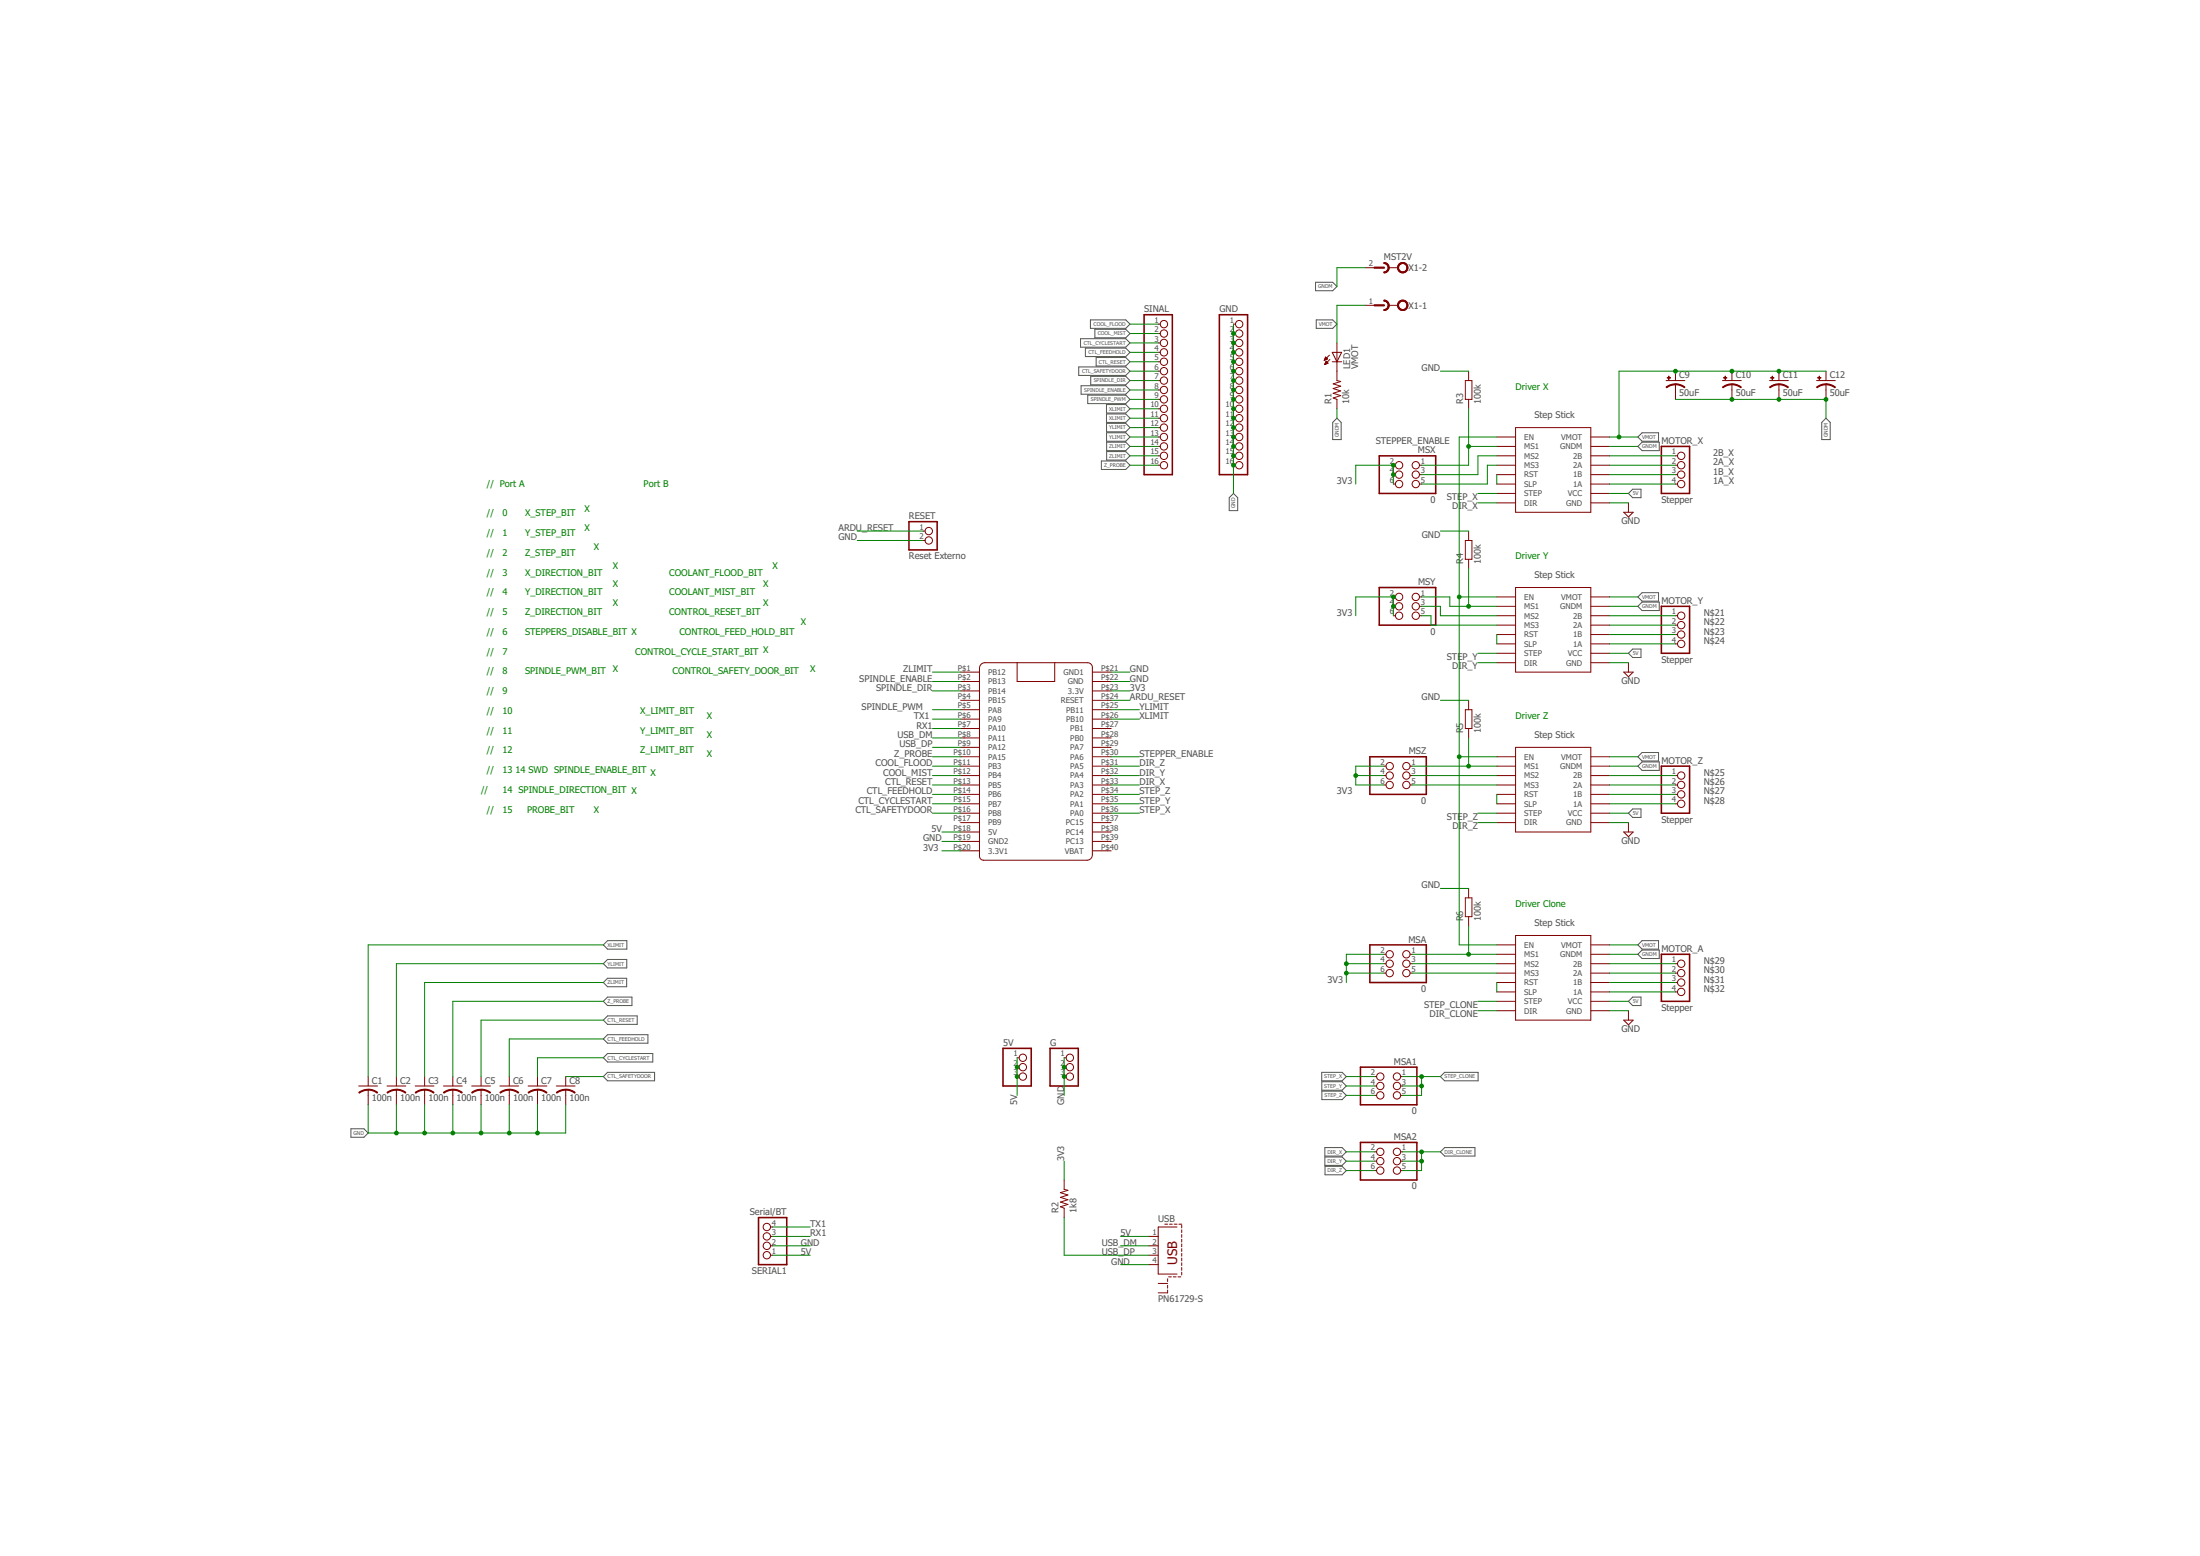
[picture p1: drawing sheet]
<svg xmlns="http://www.w3.org/2000/svg" width="594mm" height="420mm" viewBox="0 0 594 420" stroke-linecap="round" stroke-linejoin="round" font-family="sans-serif">
<g fill="none" stroke="#505050" stroke-width=".27">
<path d="M355.2 76.2h4.7l1.1 1.2-1.1 1.1h-4.7zM291.3 99.1h12.7l1.1 1.1-1.1 1.2h-12.7zM291.8 91.5h12.2l1.1 1.1-1.1 1.1h-12.2zM293.1 94h10.9l1.1 1.1-1.1 1.2h-10.9zM294.4 86.4h9.6l1.1 1.1-1.1 1.2h-9.6zM295.7 88.9h8.3l1.1 1.2-1.1 1.1h-8.3zM296 96.5h8l1.1 1.2-1.1 1.1h-8zM355.4 86.4h4.5l1.1 1.1-1.1 1.2h-4.5zM291.9 104.2h12.1l1.1 1.1-1.1 1.1h-12.1zM293.7 106.7h10.3l1.1 1.1-1.1 1.2h-10.3zM294.5 101.6h9.5l1.1 1.2-1.1 1.1h-9.5zM298.8 109.2h5.2l1.1 1.2-1.1 1.1h-5.2z"/>
<path d="M298.8 111.8h5.2l1.1 1.1-1.1 1.2h-5.2zM298.8 116.9h5.2l1.1 1.1-1.1 1.1h-5.2zM298.8 114.3h5.2l1.1 1.2-1.1 1.1h-5.2zM298.8 119.4h5.2l1.1 1.1-1.1 1.2h-5.2zM359.9 114.1l1.1-1.2 1.2 1.2v4.6h-2.3zM442.3 118l1.1-1.1h4.5v2.2h-4.5zM491.9 114.1l1.2-1.2 1.1 1.2v4.6h-2.3zM297.4 124.5h6.6l1.1 1.1-1.1 1.2h-6.6zM298.8 121.9h5.2l1.1 1.2-1.1 1.1h-5.2zM331.9 134.4l1.2-1.2 1.1 1.2v3.5h-2.3zM439.7 133.2l1.2-1.1h2.2v2.3h-2.2zM442.3 120.5l1.1-1.1h4.7v2.3h-4.7z"/>
<path d="M440.9 175.3h2.2v2.2h-2.2l-1.2-1.1zM442.3 163.7l1.1-1.1h4.7v2.3h-4.7zM442.3 161.2l1.1-1.2h4.5v2.3h-4.5zM440.9 218.4h2.2v2.3h-2.2l-1.2-1.1zM443.4 205.7h4.7v2.3h-4.7l-1.1-1.1zM443.4 203.2h4.5v2.3h-4.5l-1.1-1.2zM164.1 254h5.2v2.3h-5.2l-1.2-1.2zM442.3 257.7l1.1-1.2h4.7v2.3h-4.7zM443.4 254h4.5v2.3h-4.5l-1.1-1.2zM162.9 270.4l1.2-1.2h6.5v2.3h-6.5zM162.9 275.5l1.2-1.2h8v2.3h-8zM162.9 260.2l1.2-1.1h5.1v2.3h-5.1z"/>
<path d="M162.9 265.3l1.2-1.1h5.1v2.2h-5.1zM439.7 270.4l1.2-1.2h2.2v2.3h-2.2zM162.9 290.7l1.2-1.1h12.7v2.2h-12.7zM162.9 280.5l1.2-1.1h10.9v2.3h-10.9zM162.9 285.6l1.2-1.1h12.2v2.3h-12.2zM356.9 289.6h5.5l1.2 1.1-1.2 1.1h-5.5zM356.9 292.1h5.5l1.2 1.1-1.2 1.2h-5.5zM357 294.6h5.4l1.2 1.2-1.2 1.1h-5.4zM389 290.7l1.1-1.1h9v2.2h-9zM94.8 304.8h3.5l1.1 1.1-1.1 1.2h-3.5zM357.8 312.4h4.6l1.2 1.1-1.2 1.2h-4.6zM357.8 309.9h4.6l1.2 1.1-1.2 1.2h-4.6z"/>
<path d="M357.8 314.9h4.6l1.2 1.2-1.2 1.1h-4.6zM389 311l1.1-1.1h8.2v2.3h-8.2z"/>
</g>
<g fill="none" stroke="#800000" stroke-width=".27">
<path d="M368.6 72.3h2.6M375 72.3h2.5M312.8 97.7h.5M312.8 95.1h.5M312.8 87.5h.5M312.8 90.1h.5M312.8 92.6h.5M333.1 97.7h.5M333.1 95.1h.5M333.1 87.5h.5M333.1 90.1h.5M333.1 92.6h.5"/>
<path d="M357.6 97.2h.2M357.7 97.1h.4M357.7 98.4h.1M357.7 97h.7M357.8 96.8h.6M357.8 98.3h.3M357.8 96.7h.5M357.8 98.2h.6M357.9 96.6h.3M357.9 98h.7M357.9 96.5h.1M357.9 97.9h.6"/>
<path d="M358 96.4l.5 .5-.9 .4zM358 97.8h.4M358 97.7h.2M358.1 97.6l-.4 .8M358.1 97.6l.5 .5-.9 .3M358.1 97.6h.1M359 95.9l-1.4 1.4M359.1 97l-1.4 1.4M359.7 95.1h2.6l-1.3 2.6zM359.7 97.7h2.6M361 92.6v10.2l1 .2-2 .7 2 .6-2 .6 2 .7-2 .6 2 .6-2 .7 1 .3v2.6M368.6 82.4h2.6"/>
<path d="M375 82.4h2.5M312.8 118h.5M312.8 115.5h.5M312.8 100.2h.5M312.8 102.8h.5M312.8 105.3h.5M312.8 107.8h.5M312.8 110.4h.5M312.8 112.9h.5M333.1 118h.5M333.1 115.5h.5M333.1 100.2h.5"/>
<path d="M333.1 102.8h.5M333.1 105.3h.5M333.1 107.8h.5M333.1 110.4h.5M333.1 112.9h.5M395.7 102.8h1.8v5h-1.8zM396.6 100.2v2.6M396.6 107.8v2.6M404.2 118h5.1M409.3 115.5h20.3v22.8h-20.3zM429.6 118h5.1M449.9 102.8h5.1"/>
<path d="M452.4 100.2v2.6M452.4 103.8v4M465.1 102.8h5.1M467.7 100.2v2.6M467.7 103.8v4M477.8 102.8h5.1M480.4 100.2v2.6M480.4 103.8v4M490.5 102.8h5.1M493.1 100.2v2.6M493.1 103.8v4M312.8 120.5h.5"/>
<path d="M312.8 123.1h.5M312.8 125.6h.5M333.1 120.5h.5M333.1 123.1h.5M333.1 125.6h.5M376.3 125.6h.5M376.3 128.2h.5M376.3 130.7h.5M383.3 125.6h.6M383.3 128.2h.6M383.3 130.7h.6M404.2 120.5h5.1"/>
<path d="M404.2 123.1h5.1M404.2 125.6h5.1M404.2 128.2h5.1M404.2 130.7h5.1M404.2 133.2h5.1M404.2 135.8h5.1M429.6 120.5h5.1M429.6 123.1h5.1M429.6 125.6h5.1M429.6 128.2h5.1M429.6 130.7h5.1M429.6 133.2h5.1"/>
<path d="M429.6 135.8h5.1M438.5 138.3h2.5l-1.3 1.3zM439.7 135.8v2.5M452.4 123.1h.6M452.4 125.6h.6M452.4 128.2h.6M452.4 130.7h.6M249.3 143.4h.5M249.3 145.9h.5M395.7 145.9h1.8v5.1h-1.8zM396.6 143.4v2.5M396.6 151v2.6"/>
<path d="M409.3 158.6h20.3v22.9h-20.3zM264.8 179.5l.5-.4 .6-.2h27.8l.6 .2 .6 .6 .1 51.1-.3 1-.5 .3-.7 .2h-27.9l-1-.5-.1-.6v-50.8zM274.7 178.9v5.1h10.1v-5.1M376.3 161.2h.5M376.3 163.7h.5M376.3 166.3h.5M383.3 161.2h.6M383.3 163.7h.6M383.3 166.3h.6M404.2 161.2h5.1M404.2 163.7h5.1M404.2 166.3h5.1"/>
<path d="M404.2 168.8h5.1M404.2 171.3h5.1M404.2 173.9h5.1M404.2 176.4h5.1M404.2 178.9h5.1M429.6 161.2h5.1M429.6 163.7h5.1M429.6 166.3h5.1M429.6 168.8h5.1M429.6 171.3h5.1M429.6 173.9h5.1M429.6 176.4h5.1"/>
<path d="M429.6 178.9h5.1M439.7 178.9v2.6M452.4 166.3h.6M452.4 168.8h.6M452.4 171.3h.6M452.4 173.9h.6M259.4 181.5h5.1M259.4 184h5.1M259.4 186.6h5.1M259.4 189.1h5.1M259.4 191.6h5.1M259.4 194.2h5.1"/>
<path d="M259.4 196.7h5.1M259.4 199.3h5.1M295 181.5h5.1M295 184h5.1M295 186.6h5.1M295 189.1h5.1M295 191.6h5.1M295 194.2h5.1M295 196.7h5.1M295 199.3h5.1M395.7 191.6h1.8v5.1h-1.8zM396.6 189.1v2.5"/>
<path d="M396.6 196.7v2.6M438.5 181.5h2.5l-1.3 1.3zM259.4 204.3h5.1M259.4 206.9h5.1M259.4 209.4h5.1M259.4 212h5.1M259.4 214.5h5.1M259.4 217h5.1M259.4 219.6h5.1M259.4 201.8h5.1M295 204.3h5.1M295 206.9h5.1"/>
<path d="M295 209.4h5.1M295 212h5.1M295 214.5h5.1M295 217h5.1M295 219.6h5.1M295 201.8h5.1M373.7 206.9h.6M373.7 209.4h.6M373.7 212h.6M380.8 206.9h.5M380.8 209.4h.5M380.8 212h.5"/>
<path d="M404.2 204.3h5.1M404.2 206.9h5.1M404.2 209.4h5.1M404.2 212h5.1M404.2 214.5h5.1M404.2 217h5.1M404.2 219.6h5.1M409.3 201.8h20.3v22.9h-20.3zM429.6 204.3h5.1M429.6 206.9h5.1M429.6 209.4h5.1M429.6 212h5.1"/>
<path d="M429.6 214.5h5.1M429.6 217h5.1M429.6 219.6h5.1M452.4 209.4h.6M452.4 212h.6M452.4 214.5h.6M452.4 217h.6M259.4 222.1h5.1M259.4 224.7h5.1M259.4 227.2h5.1M259.4 229.7h5.1M295 222.1h5.1"/>
<path d="M295 224.7h5.1M295 227.2h5.1M295 229.7h5.1M396.6 239.9v2.5M404.2 222.1h5.1M429.6 222.1h5.1M438.5 224.7h2.5l-1.3 1.2zM439.7 222.1v2.6M373.7 257.7h.6M380.8 257.7h.5M395.7 242.4h1.8v5.1h-1.8zM396.6 247.5v2.6"/>
<path d="M404.2 255.1h5.1M404.2 257.7h5.1M409.3 252.6h20.3v22.9h-20.3zM429.6 255.1h5.1M429.6 257.7h5.1M373.7 260.2h.6M373.7 262.8h.6M380.8 260.2h.5M380.8 262.8h.5M404.2 260.2h5.1M404.2 262.8h5.1M404.2 265.3h5.1"/>
<path d="M404.2 267.8h5.1M404.2 270.4h5.1M404.2 272.9h5.1M429.6 260.2h5.1M429.6 262.8h5.1M429.6 265.3h5.1M429.6 267.8h5.1M429.6 270.4h5.1M429.6 272.9h5.1M438.5 275.5h2.5l-1.3 1.2zM439.7 272.9v2.6M452.4 260.2h.6"/>
<path d="M452.4 262.8h.6M452.4 265.3h.6M452.4 267.8h.6M96.9 293.2h5.1M99.4 290.7v2.5M99.4 294.3v4M104.5 293.2h5.1M107 290.7v2.5M107 294.3v4M112.1 293.2h5.1M114.7 290.7v2.5M114.7 294.3v4"/>
<path d="M119.7 293.2h5.1M122.3 290.7v2.5M122.3 294.3v4M127.4 293.2h5M129.9 290.7v2.5M129.9 294.3v4M135 293.2h5.1M137.5 290.7v2.5M137.5 294.3v4M142.6 293.2h5.1M145.1 290.7v2.5M145.1 294.3v4"/>
<path d="M150.2 293.2h5.1M152.8 290.7v2.5M152.8 294.3v4M274.7 290.7h.5M274.7 285.6h.5M274.7 288.2h.5M287.4 290.7h.5M287.4 285.6h.5M287.4 288.2h.5M371.2 290.7h.5M371.2 293.2h.5M371.2 295.8h.5"/>
<path d="M378.2 290.7h.6M378.2 293.2h.6M378.2 295.8h.6M287.4 318.6v2.6l1 .2-2.1 .7 2.1 .6-2.1 .6 2.1 .7-2.1 .6 2.1 .6-2.1 .7 1.1 .3v2.6M371.2 311h.5M371.2 313.5h.5M371.2 316.1h.5M378.2 311h.6M378.2 313.5h.6M378.2 316.1h.6M208.1 331.3h.5M208.1 333.9h.5"/>
<path d="M208.1 336.4h.5M208.1 338.9h.5M310.2 333.9h2.6M310.2 336.4h2.6M310.2 338.9h2.6M314.5 330.6h.8M315.8 330.6h.8M317.1 330.6h.7M317.8 331.3h-5v12.7h5M318.3 330.6h.8M319.1 330.8v.8M319.1 332.1v.7"/>
<path d="M319.1 333.4v.7M319.1 334.6v.8M319.1 335.9v.8M319.1 337.2v.7M319.1 338.4v.8M319.1 339.7v.8M310.2 341.5h2.6M312.8 346.6h2.5M315.3 345.3v.8M315.3 347.1v.7M315.3 348.3v.8h-2.5M315.6 344.8h.7"/>
<path d="M316.8 344.8h.8M318.1 344.8h.8M319.1 341v.7M319.1 342.2v.8M319.1 343.5v.8"/>
<circle cx="314.3" cy="87.5" r=".99"/>
<circle cx="314.3" cy="90.1" r=".99"/>
<circle cx="314.3" cy="95.1" r=".99"/>
<circle cx="314.3" cy="97.7" r=".99"/>
<circle cx="314.3" cy="92.6" r=".99"/>
<circle cx="334.6" cy="87.5" r=".99"/>
<circle cx="334.6" cy="90.1" r=".99"/>
<circle cx="334.6" cy="97.7" r=".99"/>
<circle cx="334.6" cy="92.6" r=".99"/>
<circle cx="334.6" cy="95.1" r=".99"/>
<circle cx="314.3" cy="100.2" r=".99"/>
<circle cx="314.3" cy="107.8" r=".99"/>
<circle cx="314.3" cy="102.8" r=".99"/>
<circle cx="314.3" cy="112.9" r=".99"/>
<circle cx="314.3" cy="110.4" r=".99"/>
<circle cx="314.3" cy="105.3" r=".99"/>
<circle cx="314.3" cy="115.5" r=".99"/>
<circle cx="314.3" cy="118" r=".99"/>
<circle cx="334.6" cy="115.5" r=".99"/>
<circle cx="334.6" cy="118" r=".99"/>
<circle cx="334.6" cy="100.2" r=".99"/>
<circle cx="334.6" cy="102.8" r=".99"/>
<circle cx="334.6" cy="107.8" r=".99"/>
<circle cx="334.6" cy="110.4" r=".99"/>
<circle cx="334.6" cy="112.9" r=".99"/>
<circle cx="334.6" cy="105.3" r=".99"/>
<circle cx="314.3" cy="120.5" r=".99"/>
<circle cx="314.3" cy="123.1" r=".99"/>
<circle cx="314.3" cy="125.6" r=".99"/>
<circle cx="334.6" cy="120.5" r=".99"/>
<circle cx="334.6" cy="123.1" r=".99"/>
<circle cx="334.6" cy="125.6" r=".99"/>
<circle cx="377.8" cy="125.6" r=".99"/>
<circle cx="377.8" cy="128.2" r=".99"/>
<circle cx="377.8" cy="130.7" r=".99"/>
<circle cx="382.3" cy="130.7" r=".99"/>
<circle cx="382.3" cy="128.2" r=".99"/>
<circle cx="382.3" cy="125.6" r=".99"/>
<circle cx="454" cy="123.1" r=".99"/>
<circle cx="454" cy="125.6" r=".99"/>
<circle cx="454" cy="128.2" r=".99"/>
<circle cx="454" cy="130.7" r=".99"/>
<circle cx="250.8" cy="143.4" r=".99"/>
<circle cx="250.8" cy="145.9" r=".99"/>
<circle cx="377.8" cy="163.7" r=".99"/>
<circle cx="377.8" cy="161.2" r=".99"/>
<circle cx="377.8" cy="166.3" r=".99"/>
<circle cx="382.3" cy="166.3" r=".99"/>
<circle cx="382.3" cy="161.2" r=".99"/>
<circle cx="382.3" cy="163.7" r=".99"/>
<circle cx="454" cy="166.3" r=".99"/>
<circle cx="454" cy="168.8" r=".99"/>
<circle cx="454" cy="171.3" r=".99"/>
<circle cx="454" cy="173.9" r=".99"/>
<circle cx="375.3" cy="209.4" r=".99"/>
<circle cx="375.3" cy="206.9" r=".99"/>
<circle cx="375.3" cy="212" r=".99"/>
<circle cx="379.8" cy="209.4" r=".99"/>
<circle cx="379.8" cy="212" r=".99"/>
<circle cx="379.8" cy="206.9" r=".99"/>
<circle cx="454" cy="209.4" r=".99"/>
<circle cx="454" cy="212" r=".99"/>
<circle cx="454" cy="214.5" r=".99"/>
<circle cx="454" cy="217" r=".99"/>
<circle cx="375.3" cy="257.7" r=".99"/>
<circle cx="379.8" cy="257.7" r=".99"/>
<circle cx="375.3" cy="260.2" r=".99"/>
<circle cx="375.3" cy="262.8" r=".99"/>
<circle cx="379.8" cy="260.2" r=".99"/>
<circle cx="379.8" cy="262.8" r=".99"/>
<circle cx="454" cy="260.2" r=".99"/>
<circle cx="454" cy="262.8" r=".99"/>
<circle cx="454" cy="267.8" r=".99"/>
<circle cx="454" cy="265.3" r=".99"/>
<circle cx="276.2" cy="285.6" r=".99"/>
<circle cx="276.2" cy="290.7" r=".99"/>
<circle cx="276.2" cy="288.2" r=".99"/>
<circle cx="288.9" cy="285.6" r=".99"/>
<circle cx="288.9" cy="288.2" r=".99"/>
<circle cx="288.9" cy="290.7" r=".99"/>
<circle cx="372.7" cy="293.2" r=".99"/>
<circle cx="372.7" cy="290.7" r=".99"/>
<circle cx="372.7" cy="295.8" r=".99"/>
<circle cx="377.2" cy="290.7" r=".99"/>
<circle cx="377.2" cy="293.2" r=".99"/>
<circle cx="377.2" cy="295.8" r=".99"/>
<circle cx="372.7" cy="313.5" r=".99"/>
<circle cx="372.7" cy="311" r=".99"/>
<circle cx="372.7" cy="316.1" r=".99"/>
<circle cx="377.2" cy="316.1" r=".99"/>
<circle cx="377.2" cy="311" r=".99"/>
<circle cx="377.2" cy="313.5" r=".99"/>
<circle cx="207.1" cy="333.9" r=".99"/>
<circle cx="207.1" cy="331.3" r=".99"/>
<circle cx="207.1" cy="338.9" r=".99"/>
<circle cx="207.1" cy="336.4" r=".99"/>
</g>
<g fill="none" stroke="#800000" stroke-width=".42">
<path d="M308.9 85h7.7v43.2h-7.7zM329.3 85h7.6v43.2h-7.6zM372.4 123.1h15.3v10.1h-15.3zM448.6 120.5h7.6v12.7h-7.6zM245.4 140.9h7.7v7.6h-7.7zM372.4 158.6h15.3v10.2h-15.3zM448.6 163.7h7.6v12.7h-7.6zM369.9 204.3h15.2v10.2h-15.2zM448.6 206.9h7.6v12.7h-7.6zM369.9 255.1h15.2v10.2h-15.2zM448.6 257.7h7.6v12.7h-7.6zM270.8 283.1h7.7v10.1h-7.7z"/>
<path d="M283.5 283.1h7.7v10.1h-7.7zM367.4 288.2h15.2v10.1h-15.2zM367.4 308.5h15.2v10.1h-15.2zM204.8 328.8h7.6v12.7h-7.6z"/>
</g>
<g fill="#800000" stroke="#800000" stroke-width=".27">
<path d="M373.7 81a1.37 1.37 0 0 1 1.4 1.4h-.2l-.3-.7-.9-.4z" fill-rule="evenodd"/>
<path d="M374.9 82.4h.2a1.37 1.37 0 0 1-1.4 1.4v-.2l.9-.4z" fill-rule="evenodd"/>
<path d="M373.7 81a1.4 1.4 0 0 1 1.4 1.4 1.4 1.4 0 0 1-1.4 1.4v-.2a1.14 1.14 0 0 0 1.2-1.2 1.14 1.14 0 0 0-1.2-1.1z" fill-rule="evenodd"/>
<path d="M377.8 81.5a1.4 1.4 0 0 1 2.2 .2 1.4 1.4 0 0 1-.8 2.1 1.4 1.4 0 0 1-1.8-1.4h.3a1.14 1.14 0 0 1 1.6-.9 1.14 1.14 0 0 1 .2 1.9 1.14 1.14 0 0 1-1.8-.7v-.3h-.3z" fill-rule="evenodd"/>
<path d="M377.8 81.5a1.4 1.4 0 0 1 2.2 .2 1.4 1.4 0 0 1-.8 2.1 1.4 1.4 0 0 1-1.8-1.4h.3a1.14 1.14 0 0 1 1.6-.9 1.14 1.14 0 0 1 .2 1.9 1.14 1.14 0 0 1-1.8-.7v-.3h-.3z" fill-rule="evenodd"/>
<path d="M373.7 70.9a1.37 1.37 0 0 1 1.4 1.4h-.2l-.3-.7-.9-.5z" fill-rule="evenodd"/>
<path d="M374.9 72.3h.2a1.37 1.37 0 0 1-1.4 1.4v-.3l.9-.4z" fill-rule="evenodd"/>
<path d="M373.7 70.9a1.4 1.4 0 0 1 1.4 1.4 1.4 1.4 0 0 1-1.4 1.4v-.3a1.14 1.14 0 0 0 1.2-1.1 1.14 1.14 0 0 0-1.2-1.2z" fill-rule="evenodd"/>
<path d="M377.8 71.3a1.4 1.4 0 0 1 2.2 .2 1.4 1.4 0 0 1-.8 2.1 1.4 1.4 0 0 1-1.8-1.3h.3a1.14 1.14 0 0 1 1.6-1 1.14 1.14 0 0 1 .2 2 1.14 1.14 0 0 1-1.8-.7v-.3h-.3z" fill-rule="evenodd"/>
<path d="M377.8 71.3a1.4 1.4 0 0 1 2.2 .2 1.4 1.4 0 0 1-.8 2.1 1.4 1.4 0 0 1-1.8-1.3h.3a1.14 1.14 0 0 1 1.6-1 1.14 1.14 0 0 1 .2 2 1.14 1.14 0 0 1-1.8-.7v-.3h-.3z" fill-rule="evenodd"/>
<path d="M99.4 294.1l1.4 .2 1.2 .7-.2 .2-1.3-.7-1.1-.1z" fill-rule="evenodd"/>
<path d="M96.9 295l1.2-.7 1.3-.2v.3l-1 .1-1.4 .7z" fill-rule="evenodd"/>
<path d="M107 294.1l1.4 .2 1.2 .7-.1 .2-1.4-.7-1.1-.1z" fill-rule="evenodd"/>
<path d="M104.5 295l1.2-.7 1.3-.2v.3l-1 .1-1.4 .7z" fill-rule="evenodd"/>
<path d="M114.7 294.1l1.3 .2 1.2 .7-.1 .2-1.4-.7-1-.1z" fill-rule="evenodd"/>
<path d="M112.1 295l1.2-.7 1.4-.2v.3l-1.1 .1-1.3 .7z" fill-rule="evenodd"/>
<path d="M122.3 294.1l1.3 .2 1.2 .7-.1 .2-.9-.5-1.5-.3z" fill-rule="evenodd"/>
<path d="M119.7 295l1.2-.7 1.4-.2v.3l-1 .1-1.4 .7z" fill-rule="evenodd"/>
<path d="M129.9 294.1l1.4 .2 1.2 .7-.2 .2-.9-.5-1.5-.3z" fill-rule="evenodd"/>
<path d="M127.4 295l1.1-.7 1.4-.2v.3l-1 .1-1.4 .7z" fill-rule="evenodd"/>
<path d="M137.5 294.1l1.4 .2 1.2 .7-.2 .2-.9-.5-1.5-.3z" fill-rule="evenodd"/>
<path d="M135 295l1.2-.7 1.3-.2v.3l-1 .1-1.4 .7z" fill-rule="evenodd"/>
<path d="M145.1 294.1l1.4 .2 1.2 .7-.1 .2-.9-.5-1.6-.3z" fill-rule="evenodd"/>
<path d="M142.6 295l1.2-.7 1.3-.2v.3l-1 .1-1.4 .7z" fill-rule="evenodd"/>
<path d="M152.8 294.1l1.3 .2 1.2 .7-.1 .2-1.4-.7-1-.1z" fill-rule="evenodd"/>
<path d="M150.2 295l1.2-.7 1.4-.2v.3l-1.1 .1-1.3 .7z" fill-rule="evenodd"/>
<path d="M452.4 103.6l1.4 .3 1.2 .6-.1 .2-1.4-.7-1.1-.1z" fill-rule="evenodd"/>
<path d="M449.9 104.5l1.2-.6 1.3-.2v.2l-1 .1-1.4 .7z" fill-rule="evenodd"/>
<path d="M467.7 103.6l1.3 .3 1.2 .6-.1 .2-1.4-.7-1-.1z" fill-rule="evenodd"/>
<path d="M465.1 104.5l1.2-.6 1.4-.2v.2l-1 .1-1.4 .7z" fill-rule="evenodd"/>
<path d="M480.4 103.6l1.3 .3 1.2 .6-.1 .2-1.4-.7-1-.1z" fill-rule="evenodd"/>
<path d="M477.8 104.5l1.2-.6 1.4-.2v.2l-1 .1-1.4 .7z" fill-rule="evenodd"/>
<path d="M493.1 103.6l1.3 .3 1.2 .6-.1 .2-.9-.5-1.5-.3z" fill-rule="evenodd"/>
<path d="M490.5 104.5l1.2-.6 1.4-.2v.2l-1 .1-1.4 .7z" fill-rule="evenodd"/>
</g>
<path d="M371.2 72.3h2.5M371.2 82.4h2.5" fill="none" stroke="#800000" stroke-width=".61"/>
<g fill="#800000" stroke="#800000" stroke-width=".27">
<path d="M450.2 102l.9 .1z"/>
<path d="M450.6 101.6l.1 .9z"/>
<path d="M465.4 102l.9 .1z"/>
<path d="M465.8 101.6l.1 .9z"/>
<path d="M478.1 102l.9 .1z"/>
<path d="M478.5 101.6l.1 .9z"/>
<path d="M490.8 102l.9 .1z"/>
<path d="M491.2 101.6l.1 .9z"/>
</g>
<g fill="none" stroke="#008000" stroke-width=".27">
<path d="M368.6 72.3h-7.6v5.1M305.1 87.5h7.7M305.1 90.1h7.7M305.1 97.7h7.7M305.1 95.1h7.7M305.1 92.6h7.7M333.1 87.5v45.7M368.6 82.4h-7.6v10.2M305.1 100.2h7.7M305.1 105.3h7.7M305.1 118h7.7M305.1 107.8h7.7"/>
<path d="M305.1 102.8h7.7M305.1 110.4h7.7M305.1 112.9h7.7M305.1 115.5h7.7M361 110.4v2.5M389 100.2h7.6M396.6 110.4v15.2h-12.7M404.2 118h-10.2v137.1h10.2M434.7 118h7.6M452.4 107.8h40.7v5.1M493.1 100.2h-55.9v17.8M305.1 120.5h7.7"/>
<path d="M305.1 125.6h7.7M305.1 123.1h7.7M366.1 130.7v-5.1h10.2v5.1M396.6 120.5h7.6M399.1 133.2h5.1M399.1 135.8h5.1M404.2 128.2v2.5M404.2 125.6h-2.6v5.1h-17.7M404.2 123.1h-5.1v5.1h-15.2M434.7 133.2h5M434.7 135.8h5M434.7 120.5h7.6"/>
<path d="M434.7 125.6h17.7M434.7 123.1h17.7M434.7 128.2h17.7M434.7 130.7h17.7M231.5 143.4h17.8M231.5 145.9h17.8M389 143.4h7.6M396.6 153.6v10.1M366.1 166.3v-5.1h10.2v5.1M383.9 161.2h7.6v2.5h12.7M383.9 166.3h2.5v2.5h17.8M383.9 163.7h5.1v2.6h15.2"/>
<path d="M394 161.2h10.2M399.1 176.4h5.1M399.1 178.9h5.1M404.2 171.3v2.6M434.7 176.4h5M434.7 178.9h5M434.7 161.2h7.6M434.7 168.8h17.7M434.7 166.3h17.7M434.7 163.7h7.6M434.7 171.3h17.7M434.7 173.9h17.7"/>
<path d="M251.8 181.5h7.6M251.8 184h7.6M251.8 186.6h7.6M251.8 191.6h7.6M251.8 199.3h7.6M251.8 196.7h7.6M251.8 194.2h7.6M300.1 189.1h5M300.1 181.5h5M300.1 184h5M300.1 186.6h5M300.1 191.6h7.6"/>
<path d="M300.1 194.2h7.6M389 189.1h7.6M396.6 199.3v7.6M251.8 219.6h7.6M251.8 204.3h7.6M251.8 206.9h7.6M251.8 209.4h7.6M251.8 212h7.6M251.8 217h7.6M251.8 214.5h7.6M251.8 201.8h7.6M300.1 219.6h7.6"/>
<path d="M300.1 204.3h7.6M300.1 206.9h7.6M300.1 209.4h7.6M300.1 212h7.6M300.1 217h7.6M300.1 214.5h7.6M366.1 209.4h7.6M373.7 206.9h-7.6v5.1h7.6M381.3 206.9h22.9M381.3 209.4h22.9M381.3 212h22.9M394 204.3h10.2"/>
<path d="M399.1 219.6h5.1M404.2 214.5v2.5M434.7 219.6h5M434.7 204.3h7.6M434.7 206.9h7.6M434.7 209.4h17.7M434.7 212h17.7M434.7 217h17.7M434.7 214.5h17.7M254.3 224.7h5.1M254.3 227.2h5.1M254.3 229.7h5.1"/>
<path d="M389 239.9h7.6M399.1 222.1h5.1M434.7 222.1h5M162.9 255.1h-63.5v35.6M373.7 257.7h-10.1v7.6M381.3 257.7h22.9M396.6 250.1v7.6M434.7 255.1h7.6M434.7 257.7h7.6M162.9 270.4h-40.6v20.3M162.9 260.2h-55.9v30.5M162.9 265.3h-48.2v25.4"/>
<path d="M162.9 275.5h-33v15.2M363.6 262.8h10.1M363.6 260.2h10.1M381.3 262.8h22.9M381.3 260.2h22.9M399.1 270.4h5.1M399.1 272.9h5.1M404.2 265.3v2.5M434.7 270.4h5M434.7 272.9h5M434.7 262.8h17.7M434.7 260.2h17.7"/>
<path d="M434.7 265.3h17.7M434.7 267.8h17.7M99.4 298.3v7.6h53.4v-7.6M107 298.3v7.6M114.7 298.3v7.6M122.3 298.3v7.6M129.9 298.3v7.6M137.5 298.3v7.6M145.1 298.3v7.6M152.8 290.7h10.1M162.9 280.5h-25.4v10.2M162.9 285.6h-17.8v5.1"/>
<path d="M274.7 285.6v10.2M287.4 285.6v10.2M363.6 290.7h7.6M363.6 295.8h7.6M363.6 293.2h7.6M378.8 290.7h10.2M378.8 293.2h5.1M383.9 290.7v5.1h-5.1M287.4 313.5v5.1M363.6 316.1h7.6M363.6 313.5h7.6M363.6 311h7.6"/>
<path d="M378.8 313.5h5.1M378.8 311h10.2M383.9 311v5.1h-5.1M208.6 333.9h10.2M208.6 338.9h10.2M208.6 336.4h10.2M208.6 331.3h10.2M287.4 328.8v10.1h22.8M302.6 333.9h7.6M302.6 336.4h7.6M302.6 341.5h7.6"/>
</g>
<g fill="#008000" stroke="#008000" stroke-width=".27">
<circle cx="274.7" cy="288.2" r=".51"/>
<circle cx="274.7" cy="290.7" r=".51"/>
<circle cx="107" cy="305.9" r=".51"/>
<circle cx="114.7" cy="305.9" r=".51"/>
<circle cx="122.3" cy="305.9" r=".51"/>
<circle cx="129.9" cy="305.9" r=".51"/>
<circle cx="137.5" cy="305.9" r=".51"/>
<circle cx="145.1" cy="305.9" r=".51"/>
<circle cx="333.1" cy="125.6" r=".51"/>
<circle cx="333.1" cy="90.1" r=".51"/>
<circle cx="333.1" cy="92.6" r=".51"/>
<circle cx="333.1" cy="95.1" r=".51"/>
<circle cx="333.1" cy="97.7" r=".51"/>
<circle cx="333.1" cy="100.2" r=".51"/>
<circle cx="333.1" cy="102.8" r=".51"/>
<circle cx="333.1" cy="105.3" r=".51"/>
<circle cx="333.1" cy="107.8" r=".51"/>
<circle cx="333.1" cy="110.4" r=".51"/>
<circle cx="333.1" cy="112.9" r=".51"/>
<circle cx="333.1" cy="115.5" r=".51"/>
<circle cx="333.1" cy="118" r=".51"/>
<circle cx="333.1" cy="120.5" r=".51"/>
<circle cx="333.1" cy="123.1" r=".51"/>
<circle cx="287.4" cy="288.2" r=".51"/>
<circle cx="287.4" cy="290.7" r=".51"/>
<circle cx="394" cy="204.3" r=".51"/>
<circle cx="394" cy="161.2" r=".51"/>
<circle cx="383.9" cy="293.2" r=".51"/>
<circle cx="383.9" cy="290.7" r=".51"/>
<circle cx="383.9" cy="311" r=".51"/>
<circle cx="383.9" cy="313.5" r=".51"/>
<circle cx="396.6" cy="120.5" r=".51"/>
<circle cx="396.6" cy="257.7" r=".51"/>
<circle cx="396.6" cy="206.9" r=".51"/>
<circle cx="396.6" cy="163.7" r=".51"/>
<circle cx="467.7" cy="107.8" r=".51"/>
<circle cx="480.4" cy="107.8" r=".51"/>
<circle cx="493.1" cy="107.8" r=".51"/>
<circle cx="437.2" cy="118" r=".51"/>
<circle cx="452.4" cy="100.2" r=".51"/>
<circle cx="467.7" cy="100.2" r=".51"/>
<circle cx="480.4" cy="100.2" r=".51"/>
<circle cx="376.3" cy="128.2" r=".51"/>
<circle cx="376.3" cy="125.6" r=".51"/>
<circle cx="376.3" cy="161.2" r=".51"/>
<circle cx="376.3" cy="163.7" r=".51"/>
<circle cx="363.6" cy="260.2" r=".51"/>
<circle cx="363.6" cy="262.8" r=".51"/>
<circle cx="366.1" cy="209.4" r=".51"/>
</g>
<text font-size="3.6" fill="#800000" x="317.8" y="341.5" transform="rotate(-90 317.8 341.5)">USB</text>
<g font-size="2.5" fill="#505050">
<text x="373.7" y="70.3">MST2V</text>
<text x="380.3" y="73.2">X1-2</text>
<text x="380.3" y="83.3">X1-1</text>
<text x="308.9" y="84.4">SINAL</text>
<text x="329.3" y="84.4">GND</text>
<text x="364.6" y="99.7" transform="rotate(-90 364.6 99.7)">LED1</text>
<text x="366.7" y="99.7" transform="rotate(-90 366.7 99.7)">VMOT</text>
<text x="383.9" y="100.2">GND</text>
<text x="453.5" y="107">50uF</text>
<text x="453.5" y="102.1">C9</text>
<text x="468.7" y="107">50uF</text>
<text x="468.7" y="102.1">C10</text>
<text x="481.4" y="107">50uF</text>
<text x="481.4" y="102.1">C11</text>
<text x="494.1" y="107">50uF</text>
<text x="494.1" y="102.1">C12</text>
<text x="359.5" y="109.1" transform="rotate(-90 359.5 109.1)">R1</text>
<text x="364.3" y="109.1" transform="rotate(-90 364.3 109.1)">10k</text>
<text x="395.1" y="109.1" transform="rotate(-90 395.1 109.1)">R3</text>
<text x="399.9" y="109.1" transform="rotate(-90 399.9 109.1)">100k</text>
<text x="414.3" y="112.9">Step Stick</text>
<text x="371.5" y="119.8">STEPPER_ENABLE</text>
<text x="448.6" y="119.9">MOTOR_X</text>
<text x="382.9" y="122.4">MSX</text>
<text x="462.6" y="123.1">2B_X</text>
<text x="462.6" y="125.6">2A_X</text>
<text x="361" y="130.7">3V3</text>
<text x="462.6" y="128.2">1B_X</text>
<text x="462.6" y="130.7">1A_X</text>
<text x="386.3" y="135.8">0</text>
<text x="390.7" y="135">STEP_X</text>
<text x="392.1" y="137.6">DI</text>
<text x="394.7" y="137.6">R_X</text>
<text x="448.6" y="135.8">Stepper</text>
<text x="226.4" y="143.4">ARDU_RESET</text>
<text x="245.5" y="140.2">RESET</text>
<text x="437.8" y="141.5">GND</text>
<text x="226.4" y="145.9">GND</text>
<text x="383.9" y="145.2">GND</text>
<text x="245.5" y="151">Reset Externo</text>
<text x="395.1" y="152.3" transform="rotate(-90 395.1 152.3)">R4</text>
<text x="399.9" y="152.3" transform="rotate(-90 399.9 152.3)">100k</text>
<text x="382.9" y="158">MSY</text>
<text x="414.3" y="156.1">Step Stick</text>
<text x="361" y="166.3">3V3</text>
<text x="448.6" y="163.1">MOTOR_Y</text>
<text x="460.1" y="166.3">N$21</text>
<text x="386.3" y="171.3">0</text>
<text x="460.1" y="168.8">N$22</text>
<text x="460.1" y="171.3">N$23</text>
<text x="460.1" y="173.9">N$24</text>
<text x="390.7" y="178.2">STEP_Y</text>
<text x="448.6" y="179">Stepper</text>
<text x="232" y="184">SPINDLE_ENABLE</text>
<text x="243.9" y="181.5">ZLIMIT</text>
<text x="305.1" y="181.5">GND</text>
<text x="305.1" y="184">GND</text>
<text x="392.1" y="180.7">DI</text>
<text x="394.8" y="180.7">R_Y</text>
<text x="437.8" y="184.7">GND</text>
<text x="232.6" y="191.7">SPINDLE_PWM</text>
<text x="236.6" y="186.6">SPINDLE_DIR</text>
<text x="305.1" y="189.1">ARDU_RESET</text>
<text x="305.1" y="186.6">3V3</text>
<text x="307.7" y="191.7">YLIMIT</text>
<text x="383.9" y="189.1">GND</text>
<text x="246.7" y="194.2">TX1</text>
<text x="247.4" y="196.7">RX1</text>
<text x="307.7" y="194.2">XLIMIT</text>
<text x="395.1" y="198" transform="rotate(-90 395.1 198)">R5</text>
<text x="399.9" y="198" transform="rotate(-90 399.9 198)">100k</text>
<text x="242.3" y="199.3">USB_DM</text>
<text x="242.9" y="201.8">USB_DP</text>
<text x="380.4" y="203.7">MSZ</text>
<text x="414.3" y="199.3">Step Stick</text>
<text x="236.4" y="206.9">COOL_FLOOD</text>
<text x="238.5" y="209.4">COOL_MIST</text>
<text x="241.5" y="204.3">Z_PROBE</text>
<text x="307.7" y="204.3">STEPPER_ENABLE</text>
<text x="307.7" y="206.9">DIR_Z</text>
<text x="307.7" y="209.4">DIR_Y</text>
<text x="448.6" y="206.3">MOTOR_Z</text>
<text x="460.1" y="209.4">N$25</text>
<text x="234" y="214.5">CTL_FEEDHOLD</text>
<text x="239" y="212">CTL_RESET</text>
<text x="307.7" y="212">DIR_X</text>
<text x="307.7" y="214.5">STEP_Z</text>
<text x="361" y="214.5">3V3</text>
<text x="460.1" y="212">N$26</text>
<text x="460.1" y="214.5">N$27</text>
<text x="231" y="219.6">CTL_SAFETYDOOR</text>
<text x="231.8" y="217">CTL_CYCLESTART</text>
<text x="307.7" y="219.6">STEP_X</text>
<text x="307.7" y="217">STEP_Y</text>
<text x="383.8" y="217">0</text>
<text x="390.7" y="221.4">STEP_Z</text>
<text x="460.1" y="217">N$28</text>
<text x="249.3" y="227.2">GND</text>
<text x="251.5" y="224.7">5V</text>
<text x="392.2" y="223.9">DIR_Z</text>
<text x="437.8" y="227.8">GND</text>
<text x="448.6" y="222.1">Stepper</text>
<text x="249.3" y="229.7">3V3</text>
<text x="383.9" y="239.9">GND</text>
<text x="395.1" y="248.8" transform="rotate(-90 395.1 248.8)">R6</text>
<text x="399.9" y="248.8" transform="rotate(-90 399.9 248.8)">100k</text>
<text x="414.3" y="250.1">Step Stick</text>
<text x="380.3" y="254.5">MSA</text>
<text x="448.6" y="257">MOTOR_A</text>
<text x="460.1" y="260.2">N$29</text>
<text x="460.1" y="262.8">N$30</text>
<text x="358.5" y="265.3">3V3</text>
<text x="383.8" y="267.8">0</text>
<text x="460.1" y="265.3">N$31</text>
<text x="460.1" y="267.8">N$32</text>
<text x="384.5" y="272.2">STEP_CLONE</text>
<text x="386" y="274.7">DIR_CLONE</text>
<text x="448.6" y="272.9">Stepper</text>
<text x="437.8" y="278.6">GND</text>
<text x="270.9" y="282.4">5V</text>
<text x="283.6" y="282.4">G</text>
<text x="376.4" y="287.5">MSA1</text>
<text x="100.4" y="292.6">C1</text>
<text x="108.1" y="292.6">C2</text>
<text x="115.7" y="292.6">C3</text>
<text x="123.3" y="292.6">C4</text>
<text x="130.9" y="292.6">C5</text>
<text x="138.5" y="292.6">C6</text>
<text x="146.2" y="292.6">C7</text>
<text x="153.8" y="292.6">C8</text>
<text x="100.4" y="297.4">100n</text>
<text x="108.1" y="297.4">100n</text>
<text x="115.7" y="297.4">100n</text>
<text x="123.3" y="297.4">100n</text>
<text x="130.9" y="297.4">100n</text>
<text x="138.5" y="297.4">100n</text>
<text x="146.2" y="297.4">100n</text>
<text x="153.8" y="297.4">100n</text>
<text x="274.7" y="298.3" transform="rotate(-90 274.7 298.3)">5V</text>
<text x="287.4" y="298.3" transform="rotate(-90 287.4 298.3)">GND</text>
<text x="381.2" y="300.9">0</text>
<text x="376.4" y="307.8">MSA2</text>
<text x="287.4" y="313.6" transform="rotate(-90 287.4 313.6)">3V3</text>
<text x="381.2" y="321.2">0</text>
<text x="202.5" y="328">Serial/BT</text>
<text x="285.9" y="327.5" transform="rotate(-90 285.9 327.5)">R2</text>
<text x="290.7" y="327.5" transform="rotate(-90 290.7 327.5)">1k8</text>
<text x="218.8" y="333.9">RX1</text>
<text x="218.8" y="331.3">TX1</text>
<text x="302.6" y="333.9">5V</text>
<text x="312.8" y="330.1">USB</text>
<text x="216.2" y="338.9">5V</text>
<text x="216.2" y="336.4">GND</text>
<text x="297.5" y="338.9">USB_DP</text>
<text x="297.5" y="336.4">USB_DM</text>
<text x="300.1" y="341.5">GND</text>
<text x="203.1" y="343.9">SERIAL1</text>
<text x="312.8" y="351.6">PN61729-S</text>
</g>
<g font-size="2.5" fill="#008000">
<text x="409.3" y="105.3">Driver X</text>
<text x="131.5" y="131.4">// Port A</text>
<text x="173.8" y="131.4">Port B</text>
<text x="131.5" y="139.4">//</text>
<text x="135.7" y="139.4">0</text>
<text x="141.8" y="139.4">X_STEP_BIT</text>
<text x="157.8" y="138.3">X</text>
<text x="157.8" y="143.4">X</text>
<text x="131.5" y="144.8">//</text>
<text x="135.7" y="144.8">1</text>
<text x="141.8" y="144.8">Y_STEP_BIT</text>
<text x="160.4" y="148.5">X</text>
<text x="131.5" y="150.1">//</text>
<text x="131.5" y="155.5">//</text>
<text x="135.7" y="150.1">2</text>
<text x="135.7" y="155.5">3</text>
<text x="141.8" y="150.1">Z_STEP_BIT</text>
<text x="141.8" y="155.5">X_DIRECTION_BIT</text>
<text x="165.5" y="153.6">X</text>
<text x="180.7" y="155.5">COOLANT_FLOOD_BIT</text>
<text x="208.6" y="153.6">X</text>
<text x="409.3" y="151">Driver Y</text>
<text x="131.5" y="160.8">//</text>
<text x="135.7" y="160.8">4</text>
<text x="141.8" y="160.8">Y_DIRECTION_BIT</text>
<text x="165.5" y="158.6">X</text>
<text x="180.7" y="160.8">COOLANT_MIST_BIT</text>
<text x="206.1" y="158.6">X</text>
<text x="131.5" y="166.1">//</text>
<text x="135.7" y="166.1">5</text>
<text x="141.8" y="166.1">Z_DIRECTION_BIT</text>
<text x="165.5" y="163.7">X</text>
<text x="180.7" y="166.1">CONTROL_RESET_BIT</text>
<text x="206.1" y="163.7">X</text>
<text x="131.5" y="171.5">//</text>
<text x="135.7" y="171.5">6</text>
<text x="141.8" y="171.5">STEPPERS_DISABLE_BIT X</text>
<text x="183.5" y="171.5">CONTROL_FEED_HOLD_BIT</text>
<text x="216.2" y="168.8">X</text>
<text x="131.5" y="176.8">//</text>
<text x="135.7" y="176.8">7</text>
<text x="171.5" y="176.8">CONTROL_CYCLE_START_BIT X</text>
<text x="131.5" y="182.1">//</text>
<text x="135.7" y="182.1">8</text>
<text x="141.8" y="182.1">SPINDLE_PWM_BIT</text>
<text x="165.5" y="181.5">X</text>
<text x="181.6" y="182.1">CONTROL_SAFETY_DOOR_BIT</text>
<text x="218.8" y="181.5">X</text>
<text x="131.5" y="187.5">//</text>
<text x="135.7" y="187.5">9</text>
<text x="131.5" y="192.8">//</text>
<text x="135.7" y="192.8">10</text>
<text x="172.9" y="192.8">X_LIMIT_BIT</text>
<text x="190.9" y="194.2">X</text>
<text x="409.3" y="194.2">Driver Z</text>
<text x="131.5" y="198.1">//</text>
<text x="131.5" y="203.5">//</text>
<text x="135.7" y="198.1">11</text>
<text x="135.7" y="203.5">12</text>
<text x="172.9" y="198.1">Y_LIMIT_BIT</text>
<text x="172.9" y="203.5">Z_LIMIT_BIT</text>
<text x="190.9" y="199.3">X</text>
<text x="131.5" y="208.8">//</text>
<text x="135.7" y="208.8">13</text>
<text x="139.2" y="208.8">14 SWD SPINDLE_ENABLE_BIT</text>
<text x="175.6" y="209.4">X</text>
<text x="190.9" y="204.3">X</text>
<text x="129.9" y="214.1">//</text>
<text x="135.7" y="214.1">14 SPINDLE_DIRECTION_BIT X</text>
<text x="131.5" y="219.5">//</text>
<text x="135.7" y="219.5">15</text>
<text x="142.3" y="219.5">PROBE_BIT</text>
<text x="160.4" y="219.6">X</text>
<text x="409.3" y="245">Driver Clone</text>
</g>
<g font-size="2.1" fill="#505050">
<text x="369.7" y="71.9">2</text>
<text x="369.7" y="82.1">1</text>
<text x="311.8" y="87.2">1</text>
<text x="311.8" y="89.7">2</text>
<text x="332.1" y="87.2">1</text>
<text x="332.1" y="89.7">2</text>
<text x="311.8" y="92.2">3</text>
<text x="311.8" y="94.8">4</text>
<text x="332.1" y="92.2">3</text>
<text x="332.1" y="94.8">4</text>
<text x="311.8" y="97.3">5</text>
<text x="311.8" y="99.9">6</text>
<text x="332.1" y="97.3">5</text>
<text x="332.1" y="99.9">6</text>
<text x="311.8" y="102.4">7</text>
<text x="311.8" y="104.9">8</text>
<text x="311.8" y="107.5">9</text>
<text x="332.1" y="102.4">7</text>
<text x="332.1" y="104.9">8</text>
<text x="332.1" y="107.5">9</text>
<text x="310.6" y="110">10</text>
<text x="310.6" y="112.6">11</text>
<text x="331" y="110">10</text>
<text x="331" y="112.6">11</text>
<text x="310.6" y="115.1">12</text>
<text x="310.6" y="117.6">13</text>
<text x="331" y="115.1">12</text>
<text x="331" y="117.6">13</text>
<text x="411.6" y="118.8">EN</text>
<text x="421.6" y="118.8">VMOT</text>
<text x="310.6" y="120.2">14</text>
<text x="310.6" y="122.7">15</text>
<text x="310.6" y="125.3">16</text>
<text x="331" y="120.2">14</text>
<text x="331" y="122.7">15</text>
<text x="331" y="125.3">16</text>
<text x="375.3" y="125.3">2</text>
<text x="383.7" y="125.3">1</text>
<text x="411.6" y="121.3">MS1</text>
<text x="411.6" y="123.8">MS2</text>
<text x="421.3" y="121.3">GNDM</text>
<text x="424.8" y="123.8">2B</text>
<text x="451.5" y="122.7">1</text>
<text x="451.5" y="125.3">2</text>
<text x="375.3" y="127.8">4</text>
<text x="375.3" y="130.3">6</text>
<text x="383.7" y="127.8">3</text>
<text x="383.7" y="130.3">5</text>
<text x="411.6" y="126.4">MS3</text>
<text x="411.6" y="128.9">RST</text>
<text x="411.6" y="131.5">SLP</text>
<text x="424.8" y="126.4">2A</text>
<text x="424.8" y="131.5">1A</text>
<text x="424.8" y="128.9">1B</text>
<text x="451.5" y="127.8">3</text>
<text x="451.5" y="130.3">4</text>
<text x="411.6" y="134">STEP</text>
<text x="411.6" y="136.5">DIR</text>
<text x="423" y="136.5">GND</text>
<text x="423.4" y="134">VCC</text>
<text x="248.3" y="143">1</text>
<text x="248.3" y="145.6">2</text>
<text x="375.3" y="160.8">2</text>
<text x="383.7" y="160.8">1</text>
<text x="411.6" y="161.9">EN</text>
<text x="421.6" y="161.9">VMOT</text>
<text x="375.3" y="163.4">4</text>
<text x="375.3" y="165.9">6</text>
<text x="383.7" y="163.4">3</text>
<text x="383.7" y="165.9">5</text>
<text x="411.6" y="164.5">MS1</text>
<text x="411.6" y="167">MS2</text>
<text x="421.3" y="164.5">GNDM</text>
<text x="424.8" y="167">2B</text>
<text x="451.5" y="165.9">1</text>
<text x="411.6" y="169.6">MS3</text>
<text x="411.6" y="172.1">RST</text>
<text x="424.8" y="169.6">2A</text>
<text x="424.8" y="172.1">1B</text>
<text x="451.5" y="168.4">2</text>
<text x="451.5" y="171">3</text>
<text x="451.5" y="173.5">4</text>
<text x="411.6" y="174.6">SLP</text>
<text x="411.6" y="177.2">STEP</text>
<text x="411.6" y="179.7">DIR</text>
<text x="423" y="179.7">GND</text>
<text x="423.4" y="177.2">VCC</text>
<text x="424.8" y="174.6">1A</text>
<text x="258.7" y="181.1">P$1</text>
<text x="258.7" y="183.7">P$2</text>
<text x="266.8" y="182.3">PB12</text>
<text x="266.8" y="184.8">PB13</text>
<text x="287.2" y="182.3">GND1</text>
<text x="288.3" y="184.8">GND</text>
<text x="297.3" y="181.1">P$21</text>
<text x="297.3" y="183.7">P$22</text>
<text x="258.7" y="186.2">P$3</text>
<text x="258.7" y="188.8">P$4</text>
<text x="258.7" y="191.3">P$5</text>
<text x="266.8" y="187.3">PB14</text>
<text x="266.8" y="189.9">PB15</text>
<text x="286.5" y="189.9">RESET</text>
<text x="288.4" y="187.3">3.3V</text>
<text x="297.3" y="186.2">P$23</text>
<text x="297.3" y="188.8">P$24</text>
<text x="297.3" y="191.3">P$25</text>
<text x="258.7" y="193.8">P$6</text>
<text x="258.7" y="196.4">P$7</text>
<text x="266.8" y="192.4">PA8</text>
<text x="266.8" y="195">PA9</text>
<text x="266.8" y="197.5">PA10</text>
<text x="287.9" y="192.4">PB11</text>
<text x="287.9" y="195">PB10</text>
<text x="289" y="197.5">PB1</text>
<text x="297.3" y="193.8">P$26</text>
<text x="297.3" y="196.4">P$27</text>
<text x="257.5" y="204">P$10</text>
<text x="258.7" y="198.9">P$8</text>
<text x="258.7" y="201.5">P$9</text>
<text x="266.8" y="200">PA11</text>
<text x="266.8" y="202.6">PA12</text>
<text x="289" y="202.6">PA7</text>
<text x="289" y="200">PB0</text>
<text x="297.3" y="198.9">P$28</text>
<text x="297.3" y="201.5">P$29</text>
<text x="297.3" y="204">P$30</text>
<text x="257.5" y="206.5">P$11</text>
<text x="257.5" y="209.1">P$12</text>
<text x="266.8" y="205.1">PA15</text>
<text x="266.8" y="207.7">PB3</text>
<text x="289" y="205.1">PA6</text>
<text x="289" y="207.7">PA5</text>
<text x="297.3" y="206.5">P$31</text>
<text x="297.3" y="209.1">P$32</text>
<text x="372.7" y="206.5">2</text>
<text x="372.7" y="209.1">4</text>
<text x="381.1" y="206.5">1</text>
<text x="381.1" y="209.1">3</text>
<text x="411.6" y="205.1">EN</text>
<text x="411.6" y="207.7">MS1</text>
<text x="421.3" y="207.7">GNDM</text>
<text x="421.6" y="205.1">VMOT</text>
<text x="451.5" y="209.1">1</text>
<text x="257.5" y="211.6">P$13</text>
<text x="257.5" y="214.2">P$14</text>
<text x="266.8" y="210.2">PB4</text>
<text x="266.8" y="212.7">PB5</text>
<text x="266.8" y="215.3">PB6</text>
<text x="289" y="210.2">PA4</text>
<text x="289" y="212.7">PA3</text>
<text x="289" y="215.3">PA2</text>
<text x="297.3" y="211.6">P$33</text>
<text x="297.3" y="214.2">P$34</text>
<text x="372.7" y="211.6">6</text>
<text x="381.1" y="211.6">5</text>
<text x="411.6" y="210.2">MS2</text>
<text x="411.6" y="212.7">MS3</text>
<text x="411.6" y="215.3">RST</text>
<text x="424.8" y="212.7">2A</text>
<text x="424.8" y="210.2">2B</text>
<text x="424.8" y="215.3">1B</text>
<text x="451.5" y="211.6">2</text>
<text x="451.5" y="214.2">3</text>
<text x="257.5" y="216.7">P$15</text>
<text x="257.5" y="219.2">P$16</text>
<text x="257.5" y="221.8">P$17</text>
<text x="266.8" y="217.8">PB7</text>
<text x="266.8" y="220.3">PB8</text>
<text x="289" y="217.8">PA1</text>
<text x="289" y="220.3">PA0</text>
<text x="297.3" y="216.7">P$35</text>
<text x="297.3" y="219.2">P$36</text>
<text x="297.3" y="221.8">P$37</text>
<text x="411.6" y="217.8">SLP</text>
<text x="411.6" y="220.3">STEP</text>
<text x="423.4" y="220.3">VCC</text>
<text x="424.8" y="217.8">1A</text>
<text x="451.5" y="216.7">4</text>
<text x="257.5" y="224.3">P$18</text>
<text x="257.5" y="226.8">P$19</text>
<text x="266.8" y="222.9">PB9</text>
<text x="266.8" y="225.4">5V</text>
<text x="266.8" y="228">GND2</text>
<text x="287.8" y="222.9">PC15</text>
<text x="287.8" y="225.4">PC14</text>
<text x="287.8" y="228">PC13</text>
<text x="297.3" y="224.3">P$38</text>
<text x="297.3" y="226.8">P$39</text>
<text x="411.6" y="222.9">DIR</text>
<text x="423" y="222.9">GND</text>
<text x="257.5" y="229.4">P$20</text>
<text x="266.8" y="230.5">3.3V1</text>
<text x="287.6" y="230.5">VBAT</text>
<text x="297.3" y="229.4">P$40</text>
<text x="372.7" y="257.3">2</text>
<text x="381.1" y="257.3">1</text>
<text x="411.6" y="255.9">EN</text>
<text x="421.6" y="255.9">VMOT</text>
<text x="372.7" y="259.9">4</text>
<text x="372.7" y="262.4">6</text>
<text x="381.1" y="259.9">3</text>
<text x="381.1" y="262.4">5</text>
<text x="411.6" y="258.4">MS1</text>
<text x="411.6" y="261">MS2</text>
<text x="411.6" y="263.5">MS3</text>
<text x="421.3" y="258.4">GNDM</text>
<text x="424.8" y="263.5">2A</text>
<text x="424.8" y="261">2B</text>
<text x="451.5" y="259.9">1</text>
<text x="451.5" y="262.4">2</text>
<text x="411.6" y="266.1">RST</text>
<text x="411.6" y="268.6">SLP</text>
<text x="424.8" y="268.6">1A</text>
<text x="424.8" y="266.1">1B</text>
<text x="451.5" y="264.9">3</text>
<text x="451.5" y="267.5">4</text>
<text x="411.6" y="271.1">STEP</text>
<text x="411.6" y="273.7">DIR</text>
<text x="423" y="273.7">GND</text>
<text x="423.4" y="271.1">VCC</text>
<text x="273.7" y="285.3">1</text>
<text x="273.7" y="287.8">2</text>
<text x="286.4" y="285.3">1</text>
<text x="286.4" y="287.8">2</text>
<text x="273.7" y="290.3">3</text>
<text x="286.4" y="290.3">3</text>
<text x="370.2" y="290.3">2</text>
<text x="370.2" y="292.9">4</text>
<text x="378.6" y="290.3">1</text>
<text x="378.6" y="292.9">3</text>
<text x="370.2" y="295.4">6</text>
<text x="378.6" y="295.4">5</text>
<text x="370.2" y="310.7">2</text>
<text x="378.6" y="310.7">1</text>
<text x="370.2" y="313.2">4</text>
<text x="370.2" y="315.7">6</text>
<text x="378.6" y="313.2">3</text>
<text x="378.6" y="315.7">5</text>
<text x="208.4" y="333.5">3</text>
<text x="208.4" y="331">4</text>
<text x="311.2" y="333.5">1</text>
<text x="208.4" y="338.6">1</text>
<text x="208.4" y="336.1">2</text>
<text x="311.2" y="336.1">2</text>
<text x="311.2" y="338.6">3</text>
<text x="311.2" y="341.1">4</text>
</g>
<g font-size="1.4" fill="#505050">
<text x="355.9" y="77.9">GNDM</text>
<text x="295.3" y="88">COOL_FLOOD</text>
<text x="356.1" y="88">VMOT</text>
<text x="292.7" y="93.1">CTL_CYCLESTART</text>
<text x="293.9" y="95.7">CTL_FEEDHOLD</text>
<text x="296.4" y="90.6">COOL_MIST</text>
<text x="292.2" y="100.7">CTL_SAFETYDOOR</text>
<text x="296.7" y="98.2">CTL_RESET</text>
<text x="292.8" y="105.8">SPINDLE_ENABLE</text>
<text x="295.3" y="103.3">SPINDLE_DIR</text>
<text x="294.6" y="108.4">SPINDLE_PWM</text>
<text x="299.5" y="110.9">XLIMIT</text>
<text x="299.5" y="113.4">XLIMIT</text>
<text x="299.5" y="116">YLIMIT</text>
<text x="299.5" y="118.5">YLIMIT</text>
<text x="361.5" y="118" transform="rotate(-90 361.5 118)">GNDM</text>
<text x="443.4" y="118.5">VMOT</text>
<text x="493.6" y="118" transform="rotate(-90 493.6 118)">GNDM</text>
<text x="299.5" y="121">ZLIMIT</text>
<text x="299.5" y="123.6">ZLIMIT</text>
<text x="443.4" y="121">GNDM</text>
<text x="298.1" y="126.1">Z_PROBE</text>
<text x="333.6" y="137.2" transform="rotate(-90 333.6 137.2)">GND</text>
<text x="440.9" y="133.7">5V</text>
<text x="443.4" y="161.7">VMOT</text>
<text x="443.4" y="164.2">GNDM</text>
<text x="440.9" y="176.9">5V</text>
<text x="443.4" y="207.4">GNDM</text>
<text x="443.4" y="204.9">VMOT</text>
<text x="440.9" y="220.1">5V</text>
<text x="164.1" y="255.6">XLIMIT</text>
<text x="443.4" y="255.6">VMOT</text>
<text x="164.1" y="260.7">YLIMIT</text>
<text x="443.4" y="258.2">GNDM</text>
<text x="164.1" y="265.8">ZLIMIT</text>
<text x="164.1" y="270.9">Z_PROBE</text>
<text x="164.1" y="276">CTL_RESET</text>
<text x="440.9" y="270.9">5V</text>
<text x="164.1" y="281">CTL_FEEDHOLD</text>
<text x="164.1" y="286.1">CTL_CYCLESTART</text>
<text x="164.1" y="291.2">CTL_SAFETYDOOR</text>
<text x="357.6" y="291.2">STEP_X</text>
<text x="357.6" y="293.7">STEP_Y</text>
<text x="390.1" y="291.2">STEP_CLONE</text>
<text x="357.6" y="296.3">STEP_Z</text>
<text x="95.4" y="306.4">GND</text>
<text x="358.4" y="311.5">DIR_X</text>
<text x="390.1" y="311.5">DIR_CLONE</text>
<text x="358.4" y="314.1">DIR_Y</text>
<text x="358.5" y="316.6">DIR_Z</text>
</g>
</svg>
